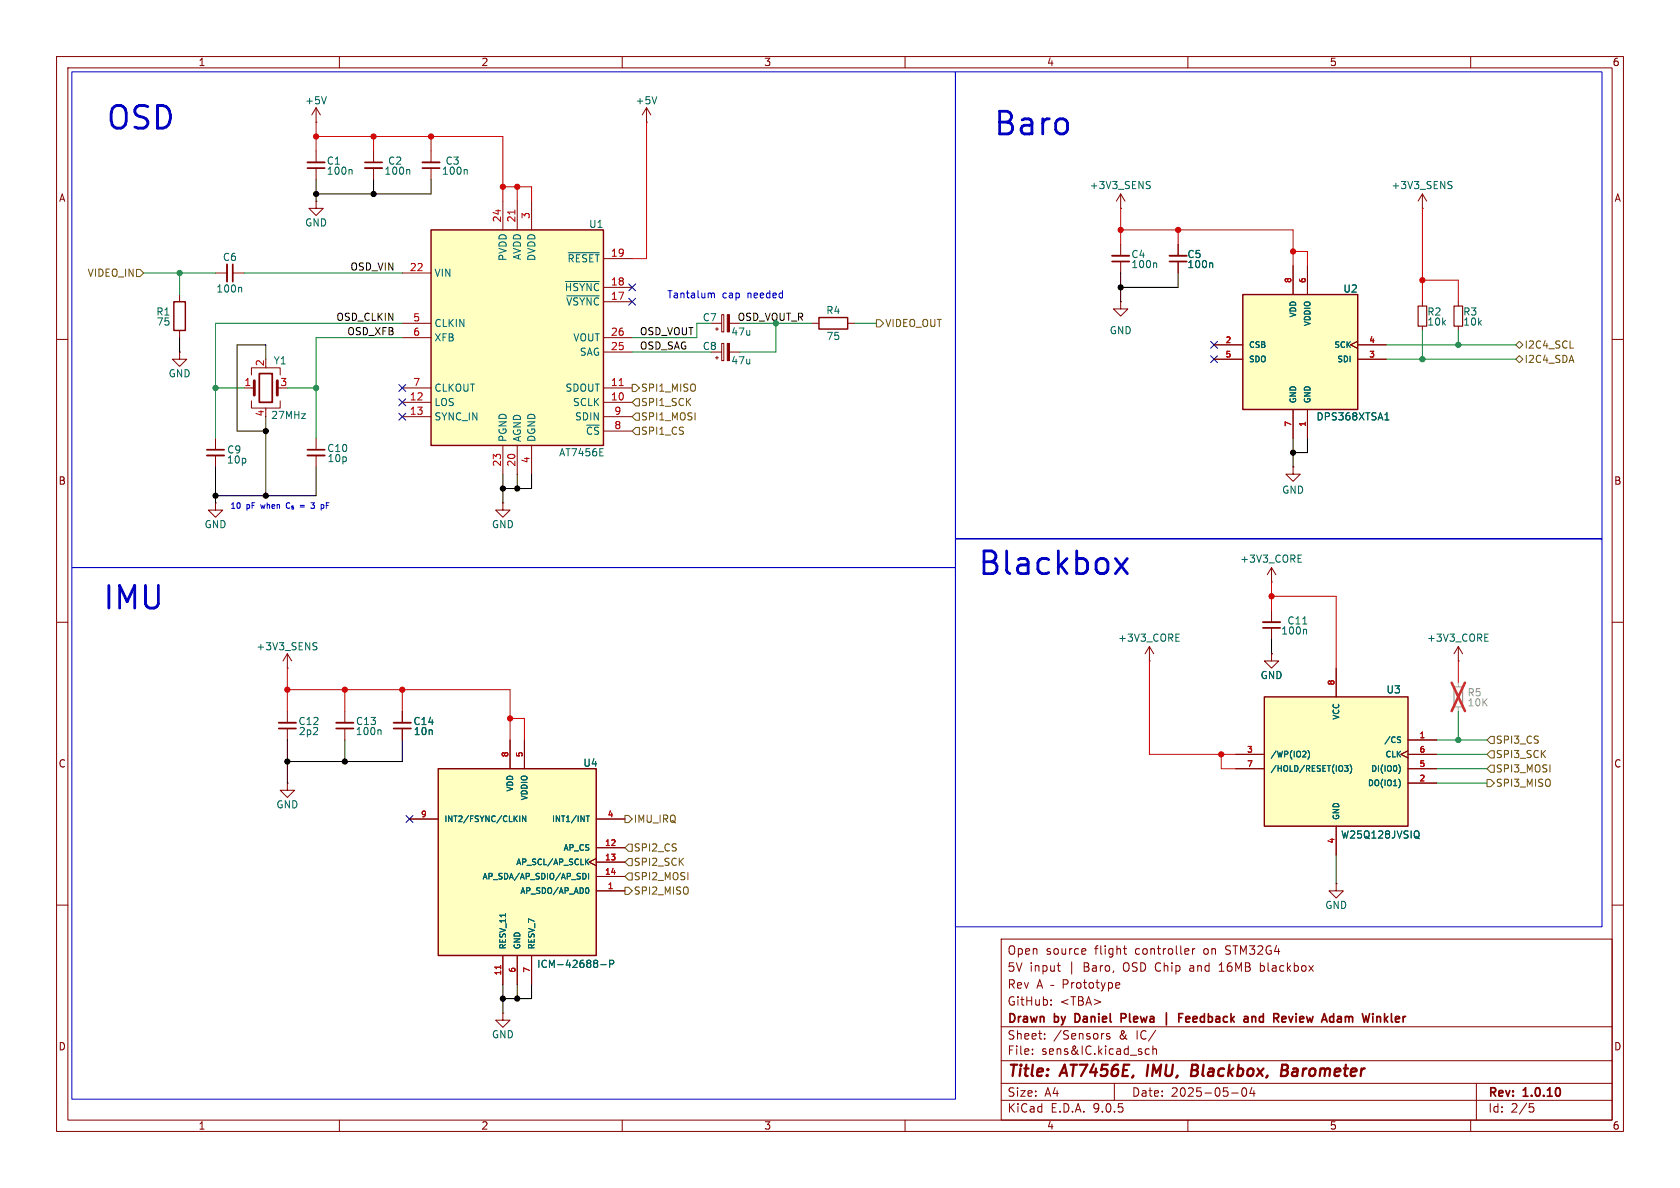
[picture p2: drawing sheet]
<svg xmlns="http://www.w3.org/2000/svg" width="297mm" height="210mm" viewBox="0 0 297 210" stroke-linecap="round" stroke-linejoin="round" font-family="sans-serif">
<g fill="none" stroke="#840000" stroke-width=".18">
<path d="M10 10h277v190h-277zM12 12h273v186h-273zM60 10v2M110 10v2M160 10v2M210 10v2M260 10v2M38.1 48.3h2M41.1 48.3h2.1M10 60h2M285 60h2M10 110h2"/>
<path d="M285 110h2M10 160h2M177 166h108v32h-108zM183.3 174.7l.5-1.5 .5 1.5M183.5 174.3h.7M185.7 174.2h.6M185.8 177.6v.1M185.8 176.8v.1M186.9 170.7h.6M187.2 171.6l.3 .1M191.7 167.7l.3 .4-.8 .1M191.9 168.6l-.2 .1"/>
<path d="M193.5 176.7l1.1 .4-1.1 .5M197.5 173.7l.4 .1 .1 .3-.8 .1M197.9 174.6l-.4 .1M198.6 167.7h.6M198.8 167.2v1.3l.4 .2M210.1 167.8l.1 .3-.7 .1M210.8 167.7v1M211.2 167.7l-.2 .1-.2 .2M215.5 171.7h.9M215.8 170.4l-.3 .2M222.8 171.6l.4 .1M222.8 170.2v1.5"/>
<path d="M223.2 170.7l-.4 .1M285 160h2M60 198v2M110 198v2M160 198v2M177 194.5h108M177 191.5h108M177 187.5h108M177 181.5h108M182.5 186.3v.1M182.5 185.5v.1M184.7 183.6v.1"/>
<path d="M184.7 182.8v.1M195 182.7h.2M196.2 182.8l-.4-.1-.2 .2 .1 .2 .5 .2v.3h-.6M197 191.5v3M203.2 185.5l-.5-.1-.2 .3v.4l.1 .2h.6M203.8 185.5l.2-.1 .4 .1 .1 .9M203.8 184.9v1.5M210 198v2M217.7 193.2h1.2M219.9 192.3a.94 .94 0 0 0 0 1.5 .81 .81 0 0 0 .6-.6 .81 .81 0 0 0-.3-.8l-.2-.1M221.3 192.2l-.3 1.1h.9M221.7 192.8v1"/>
<path d="M260 198v2M261 191.5v6.5M270.4 195.1h.7M270.5 195.7h.4l.3 .3-.2 .5-.5 .1"/>
</g>
<path d="M203 188.2l-.3 2M210.7 189.2h.6M211.3 189.2l.3 .1M211.5 188.2h-.7l-.3 2 1-.1M211.5 189.1l-.2 .1M226.6 189.2h.6M226.7 188.2h.7a.49 .49 0 0 1 .3 .5 .49 .49 0 0 1-.5 .5l.3 .1a.58 .58 0 0 1-.3 .9h-.8z" fill="none" stroke="#840000" stroke-width=".4"/>
<g fill="none" stroke="#840000" stroke-width=".3">
<path d="M41.1 46.7v3.1M190.4 179.2h-.3v1.5h.3M198.9 179.3l-.7-.1v1.5M198.9 179.9l-.7 .1M206.2 179v2.2M208.4 179.2h.7M208.4 179.9h.5M210.3 179.9l-.2-.2h-.3l-.2 .2 .1 .7h.6M221.3 179.8l.3-.1 .3 .1 .1 .9M221.3 179.7v1M227.8 179.7l.4 1 .4-1M236.6 179.7h.3l.2 .2v.8"/>
<path d="M244.8 179.2v1.5M245.3 179.7l-.5 .6M210.3 180l-.7 .2M237.1 180.6l-.5 .1M237.1 180l-.5 .1M244.9 180.1l.4 .6"/>
</g>
<path d="M40.1 46.7v3.1" fill="none" stroke="#840000" stroke-width=".33"/>
<path d="M42.5 50.8l.2 .2v.6" fill="none" stroke="#006464" stroke-width=".18"/>
<path d="M257 121.4h1.6v3.6h-1.6z" fill="none" stroke="#a1a1a1" stroke-width=".2"/>
<path d="M257.8 120.7v.7M257.8 125v.7" fill="none" stroke="#a1a1a1" stroke-width=".18"/>
<path d="M256.6 120.7l2.4 5M259 120.7l-2.4 5" fill="none" stroke="#e12e31" stroke-width=".46"/>
<path d="M223.5 123.2h25.4v22.9h-25.4z" fill="#ffffc2"/>
<path d="M223.5 123.2h25.4v22.9h-25.4z" fill="none" stroke="#840000" stroke-width=".25"/>
<g fill="none" stroke="#840000" stroke-width=".18">
<path d="M31.7 62.2v1.3h1.3l-1.3 1.3-1.2-1.3h1.2M31.7 62.2h.1M125.7 62.2h1.9M126.5 63.2h.5M126.7 63v.5M127.6 60.7h.4v3.1h-.4zM129 62.2h1.8M228.6 82.6v1.2h1.3l-1.3 1.3-1.3-1.3h1.3M228.6 82.6h.1M50.8 118.1h.1M50.8 115.6l-.8 1.2M50.8 115.6l.8 1.2"/>
<path d="M50.8 115.6v2.5M203.2 116.8h.1M203.2 114.3l-.8 1.3M203.2 114.3l.8 1.3M203.2 114.3v2.5M224.8 102.9h.1M224.8 115.6v1.2h1.3l-1.3 1.3-1.3-1.3h1.3M224.8 115.6h.1M224.8 100.3l-.8 1.3M224.8 100.3l.8 1.3M224.8 100.3v2.6M224.8 108v2"/>
<path d="M224.8 111v2M236.2 118.1v5.1M257.8 116.8h.1M257.8 114.3l-.8 1.3M257.8 114.3l.8 1.3M257.8 114.3v2.5M50.8 125.7v2.1M50.8 128.8v2M61 125.7v2.1M61 128.8v2M218.4 133.4h5.1M218.4 135.9h5.1"/>
<path d="M248.9 132.7l-1.3 .7 1.3 .6M248.9 133.4h5.1M248.9 135.9h5.1M248.9 130.8h5.1M248.9 138.4h5.1M236.2 156.2v1.3h1.3l-1.3 1.3-1.3-1.3h1.3M236.2 156.2h.1M236.2 146.1v5"/>
</g>
<g fill="none" stroke="#006464" stroke-width=".18">
<path d="M229.5 98.7h.4M229.5 99.4h.6M229.5 98.1h.6M55.5 114.2l.4 .1 .1 .3-.2 .3h-.3M55.5 113.6l.5 .1M207.9 112.7h.4M207.9 113.4h.6M207.9 112.1h.6M230.3 110.3h.7M230.8 111.2l.2 .2v.7M262.5 112.7h.4M262.5 113.4h.6"/>
<path d="M262.5 112.1h.6M67.2 129l.2 .2v.7M230.2 133.8h.7M230.8 132.9v.3M231.2 132.7a1.17 1.17 0 0 1 0 1.5M237.7 135.3h.6l-.3 .4 .3 .1v.5l-.2 .1-.4-.1M238.7 135.2a1.17 1.17 0 0 1 0 1.5M247.2 130.7l.3 .1 .1 .3-.2 .2h-.2M247.2 130.3h.4M247.3 135.2a1.17 1.17 0 0 1 0 1.5M247.4 137.9l.2 .5-.2 .7M250.5 147.9l.4 .4"/>
<path d="M250.6 146.9h.1a.81 .81 0 0 1-.1 1.3"/>
</g>
<path d="M223.3 111h3M49.3 128.8h3M59.4 128.8h3.1" fill="none" stroke="#840000" stroke-width=".3"/>
<path d="M223.3 110h3M49.3 127.8h3M59.4 127.8h3.1" fill="none" stroke="#840000" stroke-width=".33"/>
<path d="M128.6 60.7h.4v3.1h-.4z" fill="#840000" stroke="#840000" stroke-width=".18"/>
<path d="M219.7 52.1h20.3v20.3h-20.3z" fill="#ffffc2"/>
<path d="M30.7 53.3h2.1v5.1h-2.1zM144.8 56.1h5.1v2.1h-5.1zM219.7 52.1h20.3v20.3h-20.3z" fill="none" stroke="#840000" stroke-width=".25"/>
<g fill="none" stroke="#840000" stroke-width=".18">
<path d="M114.3 19.1l-.8 1.2M114.3 19.1l.8 1.2M114.3 19.1v2.5M66 26.7v2M66 29.7v2.1M114.3 21.6h.1M198.1 36.8h.1M198.1 34.3l-.7 1.3M198.1 34.3l.8 1.3M198.1 34.3v2.5M31.7 52.1v1.2M31.7 58.4v1.3"/>
<path d="M143.5 57.2h1.3M149.9 57.2h1.2M198.1 53.3v1.3h1.3l-1.3 1.3-1.3-1.3h1.3M198.1 53.3h.1M198.1 43.2v2M198.1 46.2v2.1M208.3 43.2v2M208.3 46.2v2.1M228.6 47v5.1M231.1 47v5.1M251.5 53.3v.8M251.5 57.7v.7"/>
<path d="M38.1 77.5v2M43.2 68.6h1.8M44.4 66.3v-1.3h5.1v1.3M44.4 70.9v1.2h5.1v-1.2M47 72.1v.3M214.6 61h5.1M214.6 63.5h5.1M228.6 72.4v5.1M231.1 72.4v5.1M240 60.3l-1.2 .7 1.2 .6M240 61h5.1M240 63.5h5.1"/>
<path d="M38.1 88.9v1.3h1.3l-1.3 1.2-1.3-1.2h1.3M38.1 88.9h.1M38.1 80.5v2.1M88.9 88.9v1.3h1.3l-1.3 1.2-1.3-1.2h1.3M88.9 88.9h.1"/>
</g>
<path d="M116.1 17.1l-.4 1.3M72.3 30l.1 .1v.7M202.9 32.7l.3 .1 .2 .3-.3 .2h-.3M202.9 32.1h.5M204.3 46.5l.2 .2v.6M214.2 46.5l.2 .2v.6M244.8 74.2h.8M245.1 73.2l.1-.2v1.2" fill="none" stroke="#006464" stroke-width=".18"/>
<path d="M64.5 28.7h3.1M196.6 46.2h3M206.8 46.2h3M36.6 79.5h3M45.8 66h2.3v5.1h-2.3z" fill="none" stroke="#840000" stroke-width=".3"/>
<path d="M64.5 29.7h3.1M196.6 45.2h3M206.8 45.2h3M36.6 80.5h3" fill="none" stroke="#840000" stroke-width=".33"/>
<path d="M250.7 54.1h1.5v3.6h-1.5z" fill="none" stroke="#840000" stroke-width=".2"/>
<path d="M45 67.3v2.6M49 67.3v2.6" fill="none" stroke="#840000" stroke-width=".51"/>
<path d="M76.2 40.6h30.5v38.1h-30.5z" fill="#ffffc2"/>
<path d="M76.2 40.6h30.5v38.1h-30.5z" fill="none" stroke="#840000" stroke-width=".25"/>
<g fill="none" stroke="#840000" stroke-width=".18">
<path d="M55.9 19.1l-.8 1.2M55.9 19.1l.7 1.2M55.9 19.1v2.5M55.9 21.6h.1M55.9 35.6v1.2h1.2l-1.2 1.3-1.3-1.3h1.3M55.9 35.6h.1M55.9 26.7v2M55.9 29.7v2.1M76.2 26.7v2M76.2 29.7v2.1M88.9 35.6v5M91.4 35.6v5"/>
<path d="M94 35.6v5M251.5 36.8h.1M251.5 34.3l-.8 1.3M251.5 34.3l.7 1.3M251.5 34.3v2.5M71.1 48.3h5.1M71.1 57.2h5.1M71.1 59.7h5.1M106.7 59.7h5.1M106.7 45.7h5.1M106.7 50.8h5.1M106.7 53.3h5.1"/>
<path d="M125.7 57.2h1.9M126.5 58.2h.5M126.7 57.9v.5M127.6 55.6h.4v3.1h-.4zM129 57.2h1.8M257.8 53.3v.8M257.8 57.7v.7M55.9 77.5v2M71.1 68.6h5.1M71.1 71.1h5.1M71.1 73.7h5.1M88.9 78.7v5.1"/>
<path d="M91.4 78.7v5.1M94 78.7v5.1M106.7 68.6h5.1M106.7 71.1h5.1M106.7 73.7h5.1M106.7 62.2h5.1M106.7 76.2h5.1M55.9 80.5v2.1M88.9 179.1v1.2h1.3l-1.3 1.3-1.3-1.3h1.3M88.9 179.1h.1"/>
</g>
<path d="M91 37.1v.8M109.5 68.2h.7" fill="none" stroke="#a90000" stroke-width=".18"/>
<path d="M57.7 17.1l-.4 1.3M62.1 30l.1 .1v.7M82.4 30l.2 .1v.7M256.2 32.7l.4 .1 .1 .3-.3 .2h-.3M256.2 32.1h.5M100 49.8h5.9M100.2 52.3h5.7M100.5 44.7h5.4M106 79.3h.6M106 80.6h.6" fill="none" stroke="#006464" stroke-width=".18"/>
<path d="M54.4 29.7h3M74.7 29.7h3M54.4 79.5h3" fill="none" stroke="#840000" stroke-width=".3"/>
<path d="M54.4 28.7h3M74.7 28.7h3M54.4 80.5h3" fill="none" stroke="#840000" stroke-width=".33"/>
<path d="M128.6 55.6h.4v3.1h-.4z" fill="#840000" stroke="#840000" stroke-width=".18"/>
<path d="M257 54.1h1.6v3.6h-1.6z" fill="none" stroke="#840000" stroke-width=".2"/>
<path d="M77.5 135.9h27.9v33h-27.9z" fill="#ffffc2"/>
<path d="M77.5 135.9h27.9v33h-27.9z" fill="none" stroke="#840000" stroke-width=".25"/>
<g fill="none" stroke="#840000" stroke-width=".18">
<path d="M208.3 43.2v2M208.3 46.2v2.1M228.6 47v5.1M231.1 47v5.1M214.6 61h5.1M214.6 63.5h5.1M228.6 72.4v5.1M231.1 72.4v5.1M240 60.3l-1.2 .7 1.2 .6M240 61h5.1M240 63.5h5.1M224.8 115.6h.1"/>
<path d="M236.2 118.1v5.1M50.8 138.4v1.3h1.3l-1.3 1.3-1.3-1.3h1.3M50.8 138.4h.1M71.1 125.7v2.1M71.1 128.8v2M90.2 130.8v5.1M92.7 130.8v5.1M218.4 133.4h5.1M218.4 135.9h5.1M248.9 132.7l-1.3 .7 1.3 .6M248.9 133.4h5.1M248.9 135.9h5.1"/>
<path d="M248.9 130.8h5.1M248.9 138.4h5.1M72.4 144.8h5.1M105.4 151.8l-1.3 .6 1.3 .6M105.4 144.8h5.1M105.4 149.9h5.1M105.4 152.4h5.1M105.4 154.9h5.1M105.4 157.5h5.1M236.2 146.1v5M88.9 168.9v5.1M91.4 168.9v5.1"/>
<path d="M94 168.9v5.1"/>
</g>
<g fill="none" stroke="#006464" stroke-width=".18">
<path d="M214.2 46.5l.2 .2v.6M244.8 74.2h.8M245.1 73.2l.1-.2v1.2M230.2 133.8h.7M230.8 132.9v.3M231.2 132.7a1.17 1.17 0 0 1 0 1.5M237.7 135.3h.6l-.3 .4 .3 .1v.5l-.2 .1-.4-.1M238.7 135.2a1.17 1.17 0 0 1 0 1.5M247.2 130.7l.3 .1 .1 .3-.2 .2h-.2M247.2 130.3h.4M247.3 135.2a1.17 1.17 0 0 1 0 1.5M247.4 137.9l.2 .5-.2 .7"/>
<path d="M91.9 144.2v1M93 144.2v1l-.6-1v1M103 154.4a.51 .51 0 0 1 .6 .5 .51 .51 0 0 1-.6 .5M103.6 144.2h.6M103.7 152.3l.4 .6M103.8 156.9a.54 .54 0 0 1 .3 .5 .54 .54 0 0 1-.3 .5M103.9 144.2v1M104.1 154.4v1M104.1 151.8l-.6 .6M250.5 147.9l.4 .4M250.6 146.9h.1a.81 .81 0 0 1-.1 1.3M106.2 170.5h1"/>
<path d="M107.8 170.4l.6-.1 .1-.1-.1-.3-.6-.2v1.3"/>
</g>
<path d="M88.5 170.7v.6" fill="none" stroke="#a90000" stroke-width=".18"/>
<path d="M69.6 128.8h3" fill="none" stroke="#840000" stroke-width=".3"/>
<path d="M69.6 127.8h3" fill="none" stroke="#840000" stroke-width=".33"/>
<g fill="none" stroke="#725600" stroke-width=".18">
<path d="M24.1 47.6h.7l.6 .7-.6 .6h-.7zM154.9 56.5h.7l.6 .7-.6 .6h-.7zM111.8 76.2l.6-.6h.6v1.2h-.6zM111.8 67.9h.6l.6 .7-.6 .6h-.6zM111.8 71.1l.6-.6h.6v1.3h-.6zM112.4 73h.6v1.3h-.6l-.6-.6zM268 61l.6-.7 .6 .7-.6 .6zM268 63.5l.6-.6 .6 .6-.6 .6zM277.6 61.5h.6M262.9 137.8h.6l.7 .6-.7 .7h-.6zM263.5 130.2h.7v1.2h-.7l-.6-.6zM263.5 132.7h.7v1.3h-.7l-.6-.6z"/>
<path d="M263.5 135.3h.7v1.2h-.7l-.6-.6zM110.5 144.1h.6l.7 .7-.7 .6h-.6zM110.5 154.9l.6-.6h.7v1.3h-.7zM110.5 156.8h.6l.7 .7-.7 .6h-.6zM111.1 151.8h.7v1.2h-.7l-.6-.6zM111.1 149.2h.7v1.3h-.7l-.6-.6z"/>
</g>
<path d="M203.2 116.8v16.6h15.2M224.8 105.4h11.4v12.7M224.8 102.9v5.1M257.8 116.8v3.9M215.9 133.4v2.5h2.5" fill="none" stroke="#f00" stroke-width=".18"/>
<g fill="none" stroke="#000" stroke-width=".18">
<path d="M55.9 31.8v3.8M66 31.8v2.5M76.2 31.8v2.5h-20.3M31.7 59.7v2.5M198.1 48.3v5M208.3 48.3v2.5h-10.2M47 63.5v-2.5h-5.1v15.2h5.1M47 73.7v13.9M228.6 77.5v5.1M231.1 77.5v2.5h-2.5M38.1 82.6v6.3M55.9 82.6v5h-17.8"/>
<path d="M88.9 83.8v5.1M91.4 83.8v2.6M94 83.8v2.6h-5.1M224.8 113v2.6M50.8 130.8v7.6M61 130.8v3.8M71.1 130.8v3.8h-20.3M236.2 151.1v5.1M88.9 174v5.1M91.4 174v2.5M94 174v2.5h-5.1"/>
</g>
<g fill="none" stroke="#009600" stroke-width=".18">
<path d="M25.4 48.3h12.7M31.7 48.3v3.8M43.2 48.3h27.9M71.1 57.2h-33v20.3M71.1 59.7h-15.2v17.8M125.7 57.2h-2.5v2.5h-11.4M130.8 57.2h12.7M137.2 57.2v5h-6.4M151.1 57.2h3.8M251.5 58.4v5.1M257.8 58.4v2.6M38.1 68.6h5.1"/>
<path d="M50.8 68.6h5.1M111.8 62.2h13.9M245.1 63.5h22.9M245.1 61h22.9M254 130.8h8.9M254 138.4h8.9M254 135.9h8.9M254 133.4h8.9M257.8 125.7v5.1"/>
</g>
<path d="M198.1 36.8v6.4M251.5 36.8v16.5M198.1 40.6h30.5v6.4M208.3 40.6v2.6M228.6 44.5h2.5v2.5M251.5 49.5h6.3v3.8M50.8 118.1v7.6M50.8 121.9h39.4v8.9M61 121.9v3.8M71.1 121.9v3.8M90.2 127h2.5v3.8" fill="none" stroke="#d20000" stroke-width=".18"/>
<path d="M55.9 21.6v5.1M55.9 24.1h33v11.5M66 24.1v2.6M76.2 24.1v2.6M88.9 33h5.1v2.6M91.4 33v2.6M114.3 21.6v24.1h-2.5" fill="none" stroke="#c20000" stroke-width=".18"/>
<g fill="none" stroke="#000084" stroke-width=".18">
<path d="M111.2 52.7l1.2 1.2M111.2 50.2l1.2 1.2M112.4 52.7l-1.2 1.2M112.4 50.2l-1.2 1.2M70.5 70.5l1.2 1.2M70.5 73.1l1.2 1.2M70.5 68l1.2 1.2M71.7 70.5l-1.2 1.2M71.7 73.1l-1.2 1.2M71.7 68l-1.2 1.2M214 60.4l1.2 1.2M214 62.9l1.2 1.2"/>
<path d="M215.2 60.4l-1.2 1.2M215.2 62.9l-1.2 1.2M71.8 144.2l1.2 1.2M73 144.2l-1.2 1.2"/>
</g>
<path d="M12.7 12.7h156.2v87.6h-156.2zM168.9 12.7h114.3v82.6h-114.3zM125.7 51.9l.1 .1M125.8 52v.7M125.8 52l.1-.2 .3 .1 .1 .8M50.7 89.1v.5M55 88.9h.6l-.3 .3 .3 .2M55.6 89.7l-.2 .2-.4-.1M57.2 89.2l.1 .2-.1 .4M168.9 95.3h114.3v68.5h-114.3zM12.7 100.3h156.2v94h-156.2z" fill="none" stroke="#0000c2" stroke-width=".18"/>
<path d="M197.2 98.7l2.1 2.7M199.3 98.7l-2.1 2.7" fill="none" stroke="#0000c2" stroke-width=".5"/>
<g fill="#d20000" stroke="#d20000" stroke-width=".18">
<circle cx="198.1" cy="40.6" r=".46"/>
<circle cx="208.3" cy="40.6" r=".46"/>
<circle cx="228.6" cy="44.5" r=".46"/>
<circle cx="251.5" cy="49.5" r=".46"/>
<circle cx="61" cy="121.9" r=".46"/>
<circle cx="50.8" cy="121.9" r=".46"/>
<circle cx="71.1" cy="121.9" r=".46"/>
<circle cx="90.2" cy="127" r=".46"/>
</g>
<g fill="#000" stroke="#000" stroke-width=".18">
<circle cx="55.9" cy="34.3" r=".46"/>
<circle cx="66" cy="34.3" r=".46"/>
<circle cx="198.1" cy="50.8" r=".46"/>
<circle cx="47" cy="76.2" r=".46"/>
<circle cx="38.1" cy="87.6" r=".46"/>
<circle cx="47" cy="87.6" r=".46"/>
<circle cx="88.9" cy="86.4" r=".46"/>
<circle cx="91.4" cy="86.4" r=".46"/>
<circle cx="228.6" cy="80" r=".46"/>
<circle cx="50.8" cy="134.6" r=".46"/>
<circle cx="61" cy="134.6" r=".46"/>
<circle cx="88.9" cy="176.5" r=".46"/>
<circle cx="91.4" cy="176.5" r=".46"/>
</g>
<g fill="#009600" stroke="#009600" stroke-width=".18">
<circle cx="257.8" cy="130.8" r=".46"/>
<circle cx="257.8" cy="61" r=".46"/>
<circle cx="251.5" cy="63.5" r=".46"/>
<circle cx="31.7" cy="48.3" r=".46"/>
<circle cx="55.9" cy="68.6" r=".46"/>
<circle cx="38.1" cy="68.6" r=".46"/>
</g>
<g fill="#f00" stroke="#f00" stroke-width=".18">
<circle cx="215.9" cy="133.4" r=".46"/>
<circle cx="224.8" cy="105.4" r=".46"/>
</g>
<g fill="#c20000" stroke="#c20000" stroke-width=".18">
<circle cx="88.9" cy="33" r=".46"/>
<circle cx="55.9" cy="24.1" r=".46"/>
<circle cx="76.2" cy="24.1" r=".46"/>
<circle cx="66" cy="24.1" r=".46"/>
<circle cx="91.4" cy="33" r=".46"/>
</g>
<g font-size="5.6" fill="#0000c2">
<text x="18.5" y="23.6">OSD</text>
<text x="175.4" y="24.6">Baro</text>
<text x="172.7" y="102.3">Blackbox</text>
<text x="17.9" y="108.4">IMU</text>
</g>
<g font-size="2.8" fill="#840000">
<text x="178" y="190.9">Title:</text>
<text x="187.7" y="190.9">AT7456E,</text>
<text x="203.6" y="190.9">IMU,</text>
<text x="212.2" y="190.9">Blackbox,</text>
<text x="228.9" y="190.9">Barometer</text>
</g>
<g font-size="2.1" fill="#840000">
<text x="178" y="172">5V input</text>
<text x="178" y="169">Open</text>
<text x="184.9" y="169">source</text>
<text x="189" y="172">|</text>
<text x="191.7" y="172">Baro,</text>
<text x="193.6" y="169">flight</text>
<text x="198.8" y="172">OSD Chip</text>
<text x="200.8" y="169">controller</text>
<text x="210.9" y="172">and</text>
<text x="213.1" y="169">on</text>
<text x="216.2" y="172">16MB</text>
<text x="217.1" y="169">STM32G4</text>
<text x="223.6" y="172">blackbox</text>
<text x="178" y="178">GitHub:</text>
<text x="178" y="175">Rev</text>
<text x="187.4" y="178">&lt;TBA&gt;</text>
<text x="188" y="175">Prototype</text>
<text x="178" y="184">Sheet:</text>
<text x="178" y="181.2">Drawn</text>
<text x="186.2" y="184">/Sensors</text>
<text x="186.5" y="181.2">by</text>
<text x="190.7" y="181.2">Daniel</text>
<text x="197.9" y="184">&amp;</text>
<text x="199.4" y="181.2">Plewa</text>
<text x="201" y="184">IC/</text>
<text x="207.7" y="181.2">|</text>
<text x="210.9" y="181.2">Feedback</text>
<text x="223" y="181.2">and</text>
<text x="228.8" y="181.2">Review</text>
<text x="238.1" y="181.2">Adam</text>
<text x="245.8" y="181.2">Winkler</text>
<text x="178" y="186.7">File:</text>
<text x="184.1" y="186.7">sens&amp;IC.kicad_sch</text>
<text x="178" y="196.9">KiCad</text>
<text x="178" y="194.1">Size:</text>
<text x="184.7" y="194.1">A4</text>
<text x="185.7" y="196.9">E.D.A.</text>
<text x="193.3" y="196.9">9.0.5</text>
<text x="200" y="194.1">Date:</text>
<text x="207" y="194.1">2025-05-04</text>
<text x="263" y="194.3">Rev:</text>
<text x="263" y="196.9">Id:</text>
<text x="267.1" y="196.9">2/5</text>
<text x="269.4" y="194.3">1.0.10</text>
</g>
<g font-size="1.8" fill="#840000">
<text x="35" y="11.9">1</text>
<text x="85" y="11.9">2</text>
<text x="135" y="11.9">3</text>
<text x="185" y="11.9">4</text>
<text x="235" y="11.9">5</text>
<text x="285" y="11.9">6</text>
<text x="10.3" y="35.9">A</text>
<text x="285.3" y="35.9">A</text>
<text x="10.3" y="85.9">B</text>
<text x="285.3" y="85.9">B</text>
<text x="10.3" y="135.9">C</text>
<text x="285.3" y="135.9">C</text>
<text x="10.3" y="185.9">D</text>
<text x="285.3" y="185.9">D</text>
<text x="35" y="199.9">1</text>
<text x="85" y="199.9">2</text>
<text x="135" y="199.9">3</text>
<text x="185" y="199.9">4</text>
<text x="235" y="199.9">5</text>
<text x="285" y="199.9">6</text>
</g>
<g font-size="1.8" fill="#006464">
<text x="53.8" y="18.6">+5V</text>
<text x="112.3" y="18.6">+5V</text>
<text x="57.7" y="29.3">C1</text>
<text x="68.5" y="29.3">C2</text>
<text x="78.7" y="29.3">C3</text>
<text x="57.7" y="31.1">100n</text>
<text x="67.9" y="31.1">100n</text>
<text x="78" y="31.1">100n</text>
<text x="192.5" y="33.6">+3V3_SENS</text>
<text x="245.9" y="33.6">+3V3_SENS</text>
<text x="53.8" y="40.2">GND</text>
<text x="104" y="40.5">U1</text>
<text x="39.3" y="46.3">C6</text>
<text x="89.8" y="46.2" transform="rotate(-90 89.8 46.2)">PVDD</text>
<text x="92.3" y="46.1" transform="rotate(-90 92.3 46.1)">AVDD</text>
<text x="94.8" y="46.2" transform="rotate(-90 94.8 46.2)">DVDD</text>
<text x="100.2" y="46.6">~{RESET}</text>
<text x="199.9" y="45.8">C4</text>
<text x="199.9" y="47.6">100n</text>
<text x="209.8" y="45.8">C5</text>
<text x="209.8" y="47.6">100n</text>
<text x="38.1" y="51.9">100n</text>
<text x="76.7" y="49.1">VIN</text>
<text x="99.7" y="51.7">~{HSYNC}</text>
<text x="237.4" y="51.9">U2</text>
<text x="27.5" y="56">R1</text>
<text x="27.6" y="57.8">75</text>
<text x="76.7" y="58">CLKIN</text>
<text x="100" y="54.2">~{VSYNC}</text>
<text x="124.1" y="57">C7</text>
<text x="129.2" y="59.5">47u</text>
<text x="146" y="55.7">R4</text>
<text x="196.1" y="59.3">GND</text>
<text x="252.2" y="56">R2</text>
<text x="252.2" y="57.8">10k</text>
<text x="258.6" y="56">R3</text>
<text x="258.6" y="57.8">10k</text>
<text x="48.3" y="64.6">Y1</text>
<text x="76.7" y="60.6">XFB</text>
<text x="101.3" y="60.6">VOUT</text>
<text x="102.4" y="63.1">SAG</text>
<text x="124.1" y="62.1">C8</text>
<text x="129.2" y="64.6">47u</text>
<text x="146" y="60.3">75</text>
<text x="29.7" y="66.9">GND</text>
<text x="76.7" y="69.4">CLKOUT</text>
<text x="76.7" y="72">LOS</text>
<text x="99.9" y="69.4">SDOUT</text>
<text x="101.2" y="72">SCLK</text>
<text x="47.8" y="74.3">27MHz</text>
<text x="76.7" y="74.5">SYNC_IN</text>
<text x="101.6" y="74.5">SDIN</text>
<text x="103.5" y="77.1">~{CS}</text>
<text x="232.6" y="74.5">DPS368XTSA1</text>
<text x="40" y="82.1">10p</text>
<text x="40.1" y="80.4">C9</text>
<text x="57.7" y="80.1">C10</text>
<text x="57.8" y="81.9">10p</text>
<text x="89.8" y="78.2" transform="rotate(-90 89.8 78.2)">PGND</text>
<text x="92.3" y="78.2" transform="rotate(-90 92.3 78.2)">AGND</text>
<text x="94.8" y="78.2" transform="rotate(-90 94.8 78.2)">DGND</text>
<text x="98.7" y="80.9">AT7456E</text>
<text x="226.6" y="87.5">GND</text>
<text x="36.1" y="93.6">GND</text>
<text x="86.9" y="93.6">GND</text>
<text x="219.2" y="99.7">+3V3_CORE</text>
<text x="197.6" y="113.6">+3V3_CORE</text>
<text x="226.4" y="112.4">100n</text>
<text x="227.5" y="110.6">C11</text>
<text x="252.2" y="113.6">+3V3_CORE</text>
<text x="45.2" y="115.2">+3V3_SENS</text>
<text x="222.8" y="120.2">GND</text>
<text x="245" y="122.8">U3</text>
<text x="52.7" y="128.4">C12</text>
<text x="52.7" y="130.1">2p2</text>
<text x="62.8" y="130.1">100n</text>
<text x="62.8" y="128.4">C13</text>
<text x="73" y="128.4">C14</text>
<text x="73" y="130.1">10n</text>
<text x="103" y="135.7">U4</text>
<text x="48.8" y="143.1">GND</text>
<text x="237" y="148.4">W25Q128JVSIQ</text>
<text x="234.2" y="160.9">GND</text>
<text x="94.9" y="171.3">ICM-42688-P</text>
<text x="86.9" y="183.7">GND</text>
</g>
<g font-size="1.8" fill="#a90000">
<text x="88.6" y="39.4" transform="rotate(-90 88.6 39.4)">24</text>
<text x="91.2" y="39.4" transform="rotate(-90 91.2 39.4)">21</text>
<text x="93.7" y="38.8" transform="rotate(-90 93.7 38.8)">3</text>
<text x="107.9" y="45.5">19</text>
<text x="72.3" y="48">22</text>
<text x="107.9" y="50.5">18</text>
<text x="107.9" y="53.1">17</text>
<text x="73" y="56.9">5</text>
<text x="73" y="59.4">6</text>
<text x="107.9" y="59.4">26</text>
<text x="46.7" y="64.8" transform="rotate(-90 46.7 64.8)">2</text>
<text x="107.9" y="62">25</text>
<text x="43.1" y="68.3">1</text>
<text x="49.5" y="68.3">3</text>
<text x="72.3" y="70.9">12</text>
<text x="73" y="68.3">7</text>
<text x="107.9" y="68.3">11</text>
<text x="107.9" y="70.9">10</text>
<text x="46.7" y="73.7" transform="rotate(-90 46.7 73.7)">4</text>
<text x="72.3" y="73.4">13</text>
<text x="108.5" y="73.4">9</text>
<text x="108.5" y="75.9">8</text>
<text x="88.6" y="82.6" transform="rotate(-90 88.6 82.6)">23</text>
<text x="91.2" y="82.6" transform="rotate(-90 91.2 82.6)">20</text>
<text x="93.7" y="82" transform="rotate(-90 93.7 82)">4</text>
</g>
<g font-size="1.8" fill="#0f0f0f">
<text x="61.8" y="47.9">OSD_VIN</text>
<text x="59.4" y="56.8">OSD_CLKIN</text>
<text x="61.3" y="59.3">OSD_XFB</text>
<text x="113" y="59.3">OSD_VOUT</text>
<text x="113" y="61.9">OSD_SAG</text>
</g>
<g font-size="1.8" fill="#725600">
<text x="15.4" y="49.1">VIDEO_IN</text>
<text x="156.4" y="58">VIDEO_OUT</text>
<text x="269.4" y="61.8">I2C4_SCL</text>
<text x="269.4" y="64.4">I2C4_SDA</text>
<text x="113.2" y="69.4">SPI1_MISO</text>
<text x="113.2" y="72">SPI1_SCK</text>
<text x="113.2" y="77.1">SPI1_CS</text>
<text x="113.2" y="74.5">SPI1_MOSI</text>
<text x="264.4" y="131.7">SPI3_CS</text>
<text x="264.4" y="134.2">SPI3_SCK</text>
<text x="264.4" y="136.8">SPI3_MOSI</text>
<text x="264.4" y="139.3">SPI3_MISO</text>
<text x="112" y="145.6">IMU_IRQ</text>
<text x="112" y="153.3">SPI2_SCK</text>
<text x="112" y="150.7">SPI2_CS</text>
<text x="112" y="155.8">SPI2_MOSI</text>
<text x="112" y="158.3">SPI2_MISO</text>
</g>
<g font-size="1.8" fill="#0000c2">
<text x="117.9" y="52.9">Tantalum</text>
<text x="127.7" y="52.9">cap</text>
<text x="132.2" y="52.9">needed</text>
</g>
<text font-size="1.8" fill="#009600" x="130.3" y="56.8">OSD_VOUT_R</text>
<g font-size="1.8" fill="#989898">
<text x="259.3" y="123.3">R5</text>
<text x="259.3" y="125.1">10K</text>
</g>
<g font-size="1.4" fill="#a90000">
<text x="228.3" y="50.1" transform="rotate(-90 228.3 50.1)">8</text>
<text x="230.9" y="50.1" transform="rotate(-90 230.9 50.1)">6</text>
<text x="216.6" y="60.7">2</text>
<text x="216.6" y="63.2">5</text>
<text x="242" y="60.7">4</text>
<text x="242" y="63.2">3</text>
<text x="228.3" y="75.5" transform="rotate(-90 228.3 75.5)">7</text>
<text x="230.9" y="75.5" transform="rotate(-90 230.9 75.5)">1</text>
<text x="236" y="121.3" transform="rotate(-90 236 121.3)">8</text>
<text x="250.8" y="130.6">1</text>
<text x="89.9" y="134" transform="rotate(-90 89.9 134)">8</text>
<text x="92.5" y="134" transform="rotate(-90 92.5 134)">5</text>
<text x="220.4" y="133.1">3</text>
<text x="220.4" y="135.6">7</text>
<text x="250.8" y="133.1">6</text>
<text x="250.8" y="135.6">5</text>
<text x="250.8" y="138.2">2</text>
<text x="74.3" y="144.5">9</text>
<text x="106.9" y="149.6">12</text>
<text x="107.3" y="144.5">4</text>
<text x="236" y="149.2" transform="rotate(-90 236 149.2)">4</text>
<text x="106.9" y="152.1">13</text>
<text x="106.9" y="154.7">14</text>
<text x="107.3" y="157.2">1</text>
<text x="88.6" y="172.5" transform="rotate(-90 88.6 172.5)">11</text>
<text x="91.2" y="172.1" transform="rotate(-90 91.2 172.1)">6</text>
<text x="93.7" y="172.1" transform="rotate(-90 93.7 172.1)">7</text>
</g>
<g font-size="1.4" fill="#006464">
<text x="229.3" y="56.2" transform="rotate(-90 229.3 56.2)">VDD</text>
<text x="231.9" y="57.8" transform="rotate(-90 231.9 57.8)">VDDIO</text>
<text x="220.7" y="61.7">CSB</text>
<text x="220.7" y="64.2">SDO</text>
<text x="235.8" y="61.7">SCK</text>
<text x="236.3" y="64.2">SDI</text>
<text x="229.3" y="71.4" transform="rotate(-90 229.3 71.4)">GND</text>
<text x="231.9" y="71.4" transform="rotate(-90 231.9 71.4)">GND</text>
<text x="237" y="127.4" transform="rotate(-90 237 127.4)">VCC</text>
<text x="244.6" y="131.5">/CS</text>
<text x="224.5" y="134.1">/WP(IO2)</text>
<text x="224.5" y="136.6">/HOLD/RESET(IO3)</text>
<text x="242.3" y="136.6">DI(IO0)</text>
<text x="244.8" y="134.1">CLK</text>
<text x="90.9" y="140.1" transform="rotate(-90 90.9 140.1)">VDD</text>
<text x="93.4" y="141.6" transform="rotate(-90 93.4 141.6)">VDDIO</text>
<text x="241.7" y="139.2">DO(IO1)</text>
<text x="78.5" y="145.5">INT2/FSYNC/CLKIN</text>
<text x="97.5" y="145.5">INT1/INT</text>
<text x="237" y="145" transform="rotate(-90 237 145)">GND</text>
<text x="85.2" y="155.7">AP_SDA/AP_SDIO/AP_SDI</text>
<text x="91.1" y="153.1">AP_SCL/AP_SCLK</text>
<text x="99.5" y="150.6">AP_CS</text>
<text x="91.9" y="158.2">AP_SDO/AP_AD0</text>
<text x="89.6" y="167.9" transform="rotate(-90 89.6 167.9)">RESV_11</text>
<text x="92.2" y="167.9" transform="rotate(-90 92.2 167.9)">GND</text>
<text x="94.7" y="167.9" transform="rotate(-90 94.7 167.9)">RESV_7</text>
</g>
<g font-size="1.4" fill="#0000c2">
<text x="40.6" y="90.1">10</text>
<text x="43.5" y="90.1">pF</text>
<text x="46.3" y="90.1">when</text>
<text x="51.1" y="90.1">C_{s}</text>
<text x="56" y="90.1">3</text>
<text x="58" y="90.1">pF</text>
</g>
</svg>
